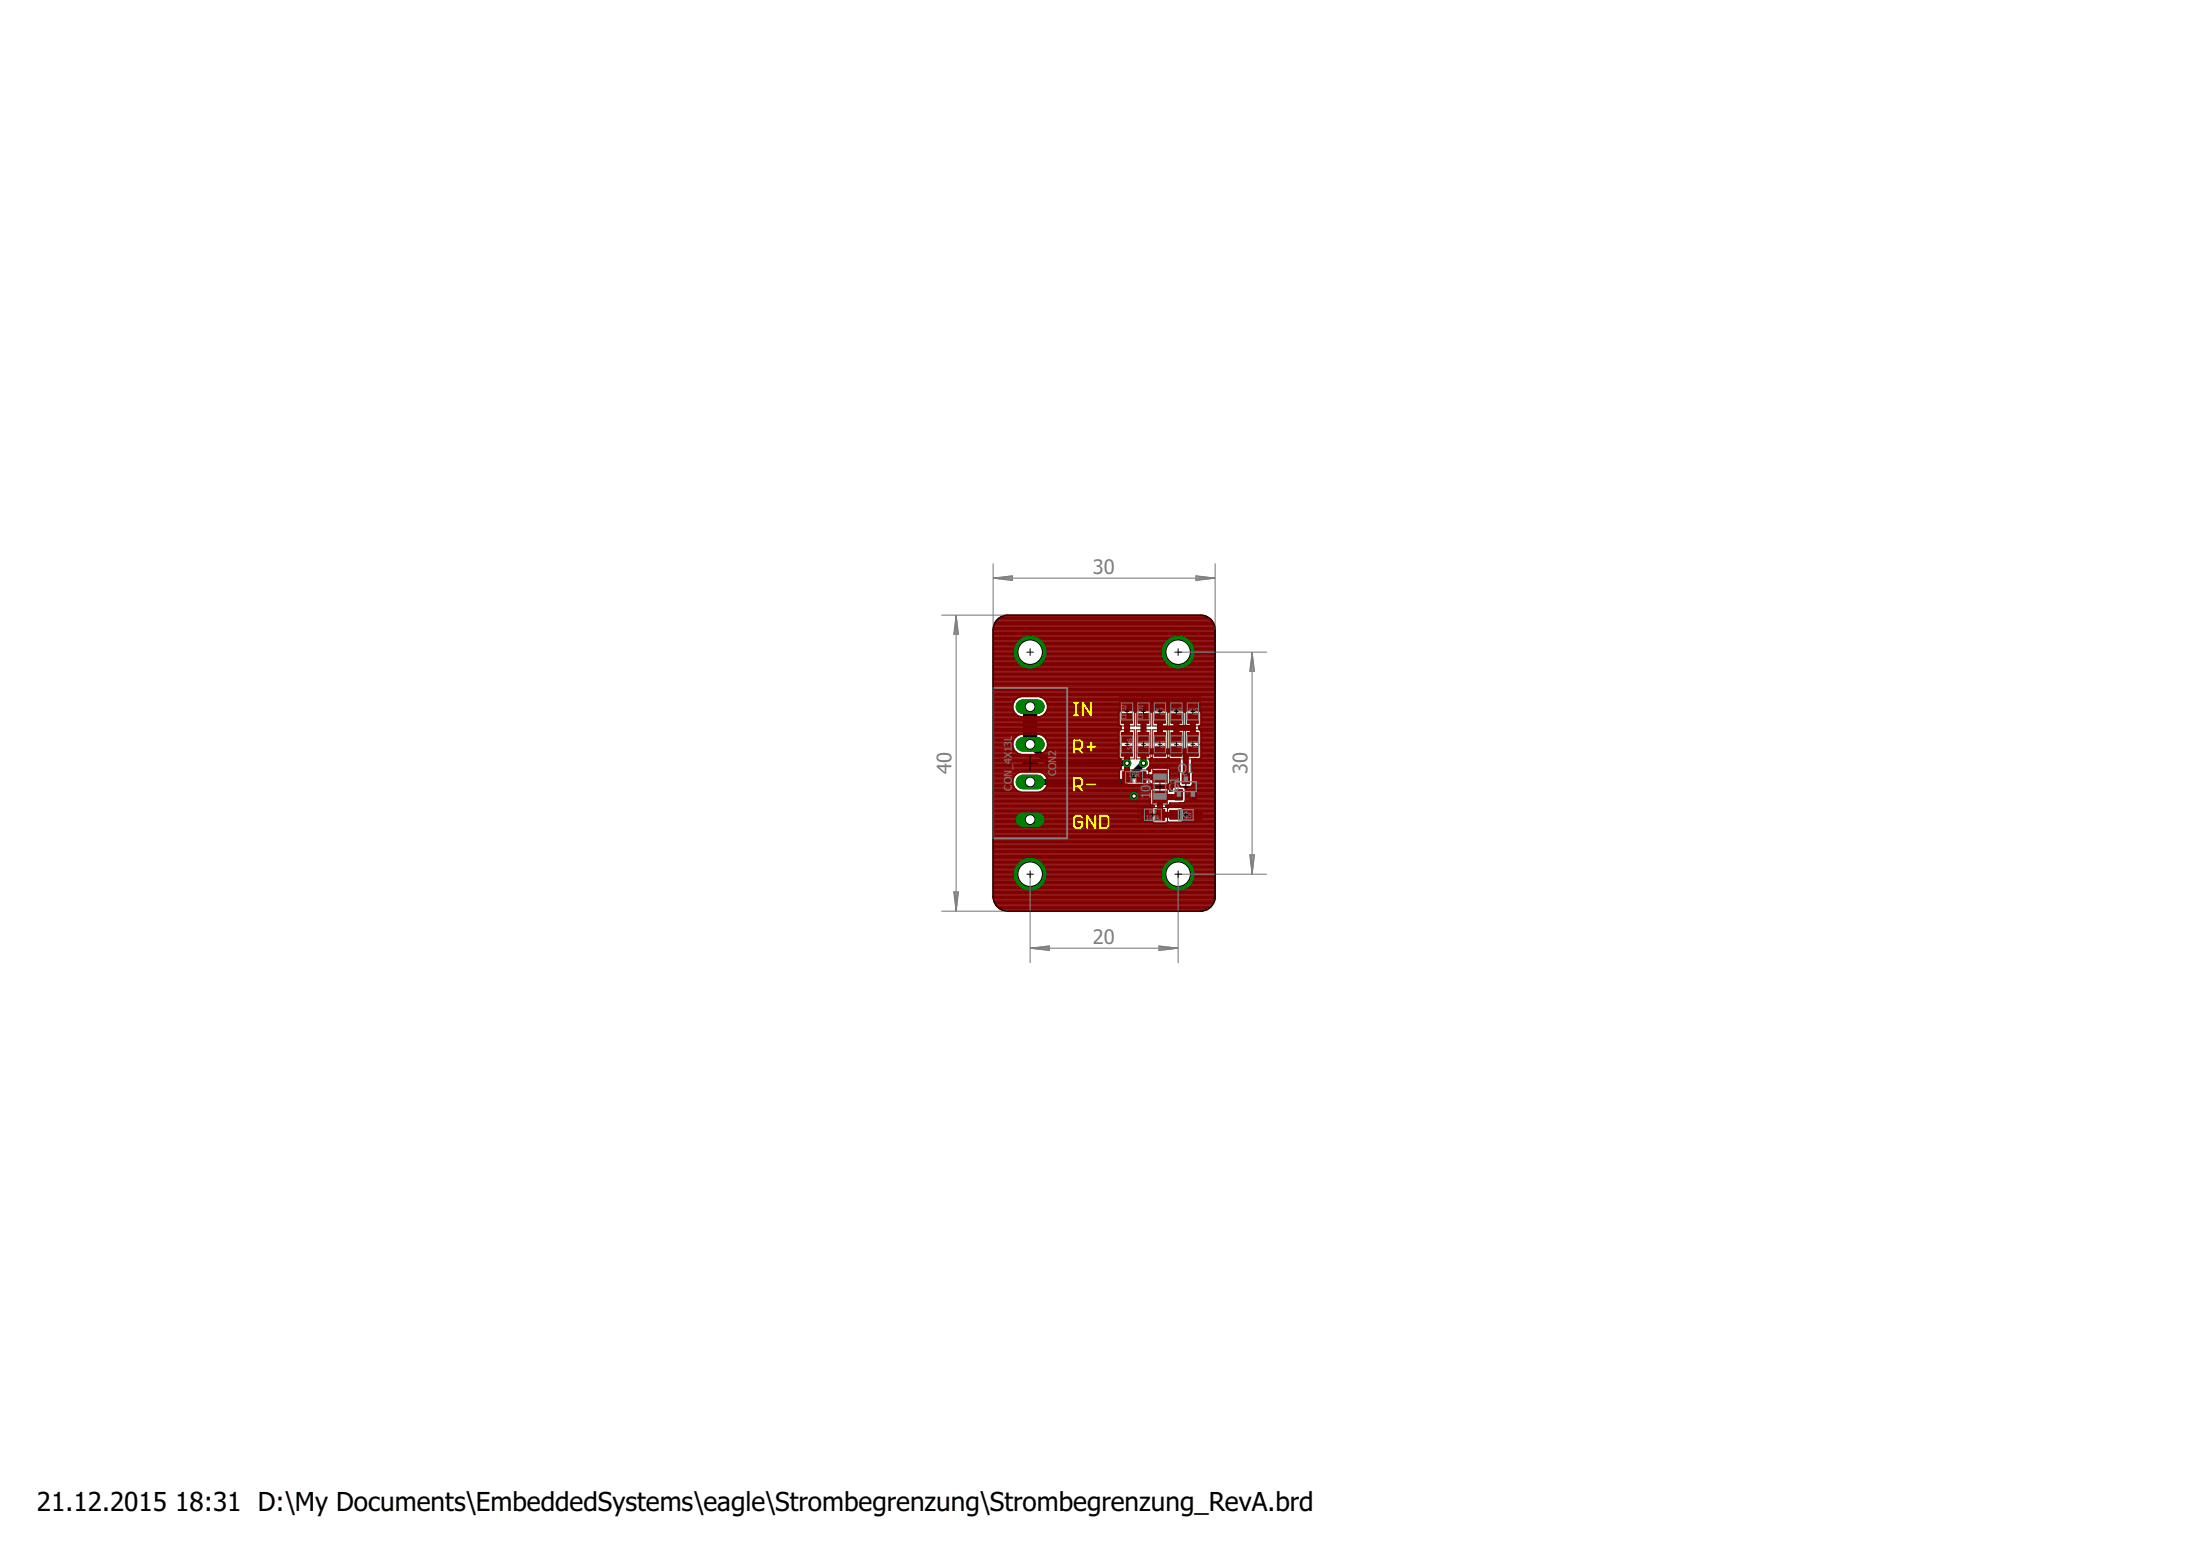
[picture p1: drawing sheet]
<svg xmlns="http://www.w3.org/2000/svg" width="297mm" height="210mm" viewBox="0 0 297 210" stroke-linecap="round" stroke-linejoin="round" font-family="sans-serif">
<path d="M139.1 100.5l2.5 2.5h10.6M154.4 103l-2.6 2.6h-12.7" fill="none" stroke="#000080" stroke-width=".83"/>
<path d="M139.1 95.4v5.1" fill="none" stroke="#000080" stroke-width="1.9"/>
<path d="M138.1 95.4h2" fill="none" stroke="#008000" stroke-width="2"/>
<circle cx="139.1" cy="95.4" r=".66" fill="#fff" stroke="#000" stroke-width=".14"/>
<path d="M138.1 100.5h2" fill="none" stroke="#008000" stroke-width="2"/>
<circle cx="139.1" cy="100.5" r=".66" fill="#fff" stroke="#000" stroke-width=".14"/>
<path d="M138.1 105.6h2" fill="none" stroke="#008000" stroke-width="2"/>
<circle cx="139.1" cy="105.6" r=".66" fill="#fff" stroke="#000" stroke-width=".14"/>
<path d="M138.1 110.6h2" fill="none" stroke="#008000" stroke-width="2"/>
<circle cx="139.1" cy="110.6" r=".66" fill="#fff" stroke="#000" stroke-width=".14"/>
<circle cx="139.1" cy="88" r="2.16" fill="#008000" stroke="#008000" stroke-width=".14"/>
<circle cx="139.1" cy="88" r="1.65" fill="#fff" stroke="#000" stroke-width=".14"/>
<circle cx="139.1" cy="118" r="2.16" fill="#008000" stroke="#008000" stroke-width=".14"/>
<circle cx="139.1" cy="118" r="1.65" fill="#fff" stroke="#000" stroke-width=".14"/>
<circle cx="159.1" cy="88" r="2.16" fill="#008000" stroke="#008000" stroke-width=".14"/>
<circle cx="159.1" cy="88" r="1.65" fill="#fff" stroke="#000" stroke-width=".14"/>
<circle cx="159.1" cy="118" r="2.16" fill="#008000" stroke="#008000" stroke-width=".14"/>
<circle cx="159.1" cy="118" r="1.65" fill="#fff" stroke="#000" stroke-width=".14"/>
<circle cx="154.4" cy="103" r=".51" fill="#008000" stroke="#008000" stroke-width=".14"/>
<circle cx="154.4" cy="103" r=".3" fill="#fff" stroke="#000" stroke-width=".14"/>
<circle cx="152.2" cy="103" r=".51" fill="#008000" stroke="#008000" stroke-width=".14"/>
<circle cx="152.2" cy="103" r=".3" fill="#fff" stroke="#000" stroke-width=".14"/>
<circle cx="153.1" cy="107.5" r=".51" fill="#008000" stroke="#008000" stroke-width=".14"/>
<circle cx="153.1" cy="107.5" r=".3" fill="#fff" stroke="#000" stroke-width=".14"/>
<g fill="#800000" stroke="#800000" stroke-width=".14">
<path d="M159.6 104.4h1v1.4h-1z"/>
<path d="M160.5 106.6h1.1v1.4h-1.1z"/>
<path d="M158.6 106.6h1.1v1.4h-1.1z"/>
<path d="M153.4 104.2h1.3v1.5h-1.3z"/>
<path d="M151.5 104.2h1.3v1.5h-1.3z"/>
<path d="M153.6 96.3h1.5v1.3h-1.5z"/>
<path d="M153.6 94.4h1.5v1.3h-1.5z"/>
<path d="M151.4 96.3h1.5v1.3h-1.5z"/>
<path d="M151.4 94.4h1.5v1.3h-1.5z"/>
<path d="M155.7 104h1.8v1.6h-1.8z"/>
<path d="M155.7 106.8h1.8v1.6h-1.8z"/>
<path d="M160.3 98.9h1.5v1.3h-1.5z"/>
<path d="M160.3 100.8h1.5v1.3h-1.5z"/>
<path d="M158.1 98.9h1.5v1.3h-1.5z"/>
<path d="M158.1 100.8h1.5v1.3h-1.5z"/>
<path d="M155.9 98.9h1.5v1.3h-1.5z"/>
<path d="M155.9 100.8h1.5v1.3h-1.5z"/>
<path d="M160.3 94.4h1.5v1.3h-1.5z"/>
<path d="M160.3 96.3h1.5v1.3h-1.5z"/>
<path d="M158.1 94.4h1.5v1.3h-1.5z"/>
<path d="M158.1 96.3h1.5v1.3h-1.5z"/>
<path d="M155.9 94.4h1.5v1.3h-1.5z"/>
<path d="M155.9 96.3h1.5v1.3h-1.5z"/>
<path d="M153.6 98.9h1.5v1.3h-1.5z"/>
<path d="M153.6 100.8h1.5v1.3h-1.5z"/>
<path d="M151.4 98.9h1.5v1.3h-1.5z"/>
<path d="M151.4 100.8h1.5v1.3h-1.5z"/>
<path d="M154.1 109.2h1.3v1.5h-1.3z"/>
<path d="M156 109.2h1.3v1.5h-1.3z"/>
<path d="M157.9 109.4h1.5v1.2h-1.5z"/>
<path d="M160.8 109.4h1.5v1.2h-1.5z"/>
</g>
<path d="M156.6 98.3h2.2M152.2 104.9h.1M156.6 101.4h2.2M156.6 104.8l-.3 .1M159.2 107.3v.3" fill="none" stroke="#800000" stroke-width=".61"/>
<g fill="none" stroke="#800000" stroke-width=".83">
<path d="M152.2 97v2.5M152.2 95.1h8.9M154.4 97v2.5M156.6 97v2.5M158.8 98.3h2.3M158.8 97v2.5M161.1 97v2.5M152.2 101.4v3.5M154.1 104.9h2.2M156.6 110h2.1M156.6 110h.1M159.2 107.6h-2.6v2.4"/>
<path d="M160.1 101.4v3.7M161.1 101.4h-6.7v1.6"/>
</g>
<g fill="none" stroke="#800000" stroke-width=".21">
<path d="M134.1 95.9h2.7M134.1 96.8h16.9M134.1 100h2.7M134.1 99.8h2.8M134.1 99.6h2.9M134.1 99.5h3.1M134.1 99.3h3.3M134.1 99.1h3.7M134.1 99h16.9M134.1 98.8h16.9M134.1 98.6h17M134.1 98.3h17.3"/>
<path d="M134.1 98.1h17.3M134.1 98h17.1M134.1 97.8h16.9M134.1 97.6h16.9M134.1 97.5h16.9M134.1 97.3h16.9M134.1 97.1h16.9M134.1 96.9h16.9M134.1 96.6h3.3M134.1 96.4h3.1M134.1 96.3h2.9M134.1 96.1h2.8"/>
<path d="M134.1 95.8h2.7M134.1 95.6h2.6M134.1 95.4h2.6M134.1 95.3h2.6M134.1 95.1h2.7M134.1 94.9h2.7M134.1 94.8h2.8M134.1 94.6h2.9M134.1 94.4h3M134.1 94.3h3.2M134.1 94.1h3.6M134.1 93.9h30"/>
<path d="M134.1 93.7h30M134.1 93.6h30M134.1 93.4h30M134.1 93.2h30M134.1 93.1h30M134.1 92.9h30M134.1 92.7h30M134.1 92.6h30M134.1 92.4h30M134.1 92.2h30M134.1 92.1h30M134.1 91.9h30"/>
<path d="M134.1 91.7h30M134.1 91.6h30M134.1 91.4h30M134.1 91.2h30M134.1 91.1h30M134.1 90.9h30M134.1 90.7h30M134.1 90.6h30M134.1 90.4h30M134.1 90.2h30M134.1 90h30M134.1 89.9h30"/>
<path d="M134.1 89.7h30M134.1 89.6h30M134.1 89.4h30M134.1 89.2h30M134.1 89h30M134.1 88.9h30M134.1 88.7h30M134.1 88.5h30M134.1 88.4h30M134.1 88.2h30M134.1 88h30M134.1 87.9h30"/>
<path d="M134.1 87.7h30M134.1 87.5h30M134.1 87.4h30M134.1 87.2h30M134.1 87h30M134.1 86.8h30M134.1 86.7h30M134.1 86.5h30M134.1 86.4h30M134.1 86.2h30M134.1 86h30M134.1 85.9h30"/>
<path d="M134.1 85.7h30M134.1 85.5h30M134.1 85.3h30M134.1 85.2h30M134.1 85h30M134.1 84.8h30M134.1 84.7h29.9M134.2 84.5h29.8M134.2 84.3h29.7M134.3 84.2h29.6M134.4 84h29.4M134.5 83.9l-.3 .5-.1 .6v36.3"/>
<path d="M134.5 83.9l.4-.5a1.75 1.75 0 0 1 1.2-.4h26a1.91 1.91 0 0 1 1.6 .9M134.5 83.8h29.2M134.6 83.7h28.9M134.8 83.5h28.5M135 83.3h28.1M135.4 83.2h27.4M136.9 99.7l.4-.4 .5-.2h2.5a1.4 1.4 0 0 1 1.2 1.4 1.4 1.4 0 0 1-1.2 1.4h-2.5a1.4 1.4 0 0 1-.9-2.2zM137.3 94.2l.5-.2h2.5l.5 .2M137.3 94.2a1.4 1.4 0 0 0-.6 1.5 1.4 1.4 0 0 0 1.1 1.1M140.4 99.1h10.6M140.5 94.1h23.6M140.7 96.6h10.3"/>
<path d="M140.8 99.3h10.2M140.8 94.2a1.4 1.4 0 0 1 .6 1.5 1.4 1.4 0 0 1-1.1 1.1M140.9 94.3h23.2M141 96.4h10M141 99.5h10M141 94.4h23.1M141.1 96.3h9.9M141.2 99.6h9.8M141.2 94.6h22.9M141.3 99.8h9.7M141.3 96.1h9.8M141.3 94.8h22.8"/>
<path d="M141.3 95.9h22.8M141.3 100h9.7M141.4 94.9h22.7M141.4 95.8h22.7M141.4 95.1h22.7M141.4 95.6h22.7M141.4 95.4h22.7M141.4 95.3h22.7M151 97.8l.4 .2v.5l-17.3-.1M151.3 95.9l-.3 .3v1.6M151.3 98.5l-.3 .2v1.6M153.1 95.9l.2 .2 .2-.2"/>
<path d="M153.3 96.1h.1M155.3 95.9l.2 .2 .2-.2M155.5 96.1h.1M157.5 95.9l.2 .2 .2-.2M157.7 96.1h.1M159.7 95.9l.3 .2 .1-.2M159.9 96.1h.1M161.9 98.3h2.2M161.9 98.1h2.2M162 95.9l.2 .3v1.6M162 98.5l.2 .2v1.6M162.1 98h2"/>
<path d="M162.1 98.6h2M162.1 96.1h2M162.2 97.8l-.3 .2v.5l2.2-.1M162.2 96.8h1.9M162.2 100h1.9M162.2 99.8h1.9M162.2 99.6h1.9M162.2 99.5h1.9M162.2 99.3h1.9M162.2 99.1h1.9M162.2 99h1.9M162.2 98.8h1.9"/>
<path d="M162.2 97.8h1.9M162.2 97.6h1.9M162.2 97.5h1.9M162.2 97.3h1.9M162.2 97.1h1.9M162.2 96.9h1.9M162.2 96.6h1.9M162.2 96.4h1.9M162.2 96.3h1.9M163.7 83.9a1.75 1.75 0 0 1 .4 1.1l-.1 36.3M134.1 108.4h21.2M134.1 106.2h2.8"/>
<path d="M134.1 102.5h17.3l-.1 .3M134.1 104.2h17M134.1 120h30M134.1 119.8h30M134.1 119.6h30M134.1 119.5h30M134.1 119.3h30M134.1 119.1h30M134.1 119h30M134.1 118.8h30M134.1 118.6h30M134.1 118.5h30"/>
<path d="M134.1 118.3h30M134.1 118.1h30M134.1 118h30M134.1 117.8h30M134.1 117.6h30M134.1 117.5h30M134.1 117.3h30M134.1 117.1h30M134.1 116.9h30M134.1 116.8h30M134.1 116.6h30M134.1 116.4h30"/>
<path d="M134.1 116.3h30M134.1 116.1h30M134.1 115.9h30M134.1 115.8h30M134.1 115.6h30M134.1 115.4h30M134.1 115.3h30M134.1 115.1h30M134.1 114.9h30M134.1 114.8h30M134.1 114.6h30M134.1 114.4h30"/>
<path d="M134.1 114.3h30M134.1 114.1h30M134.1 113.9h30M134.1 113.7h30M134.1 113.6h30M134.1 113.4h30M134.1 113.2h30M134.1 113.1h30M134.1 112.9h30M134.1 112.8h30M134.1 112.6h30M134.1 112.4h30"/>
<path d="M134.1 112.2h30M134.1 112.1h30M134.1 111.9h30M134.1 111.7h30M134.1 111.6h30M134.1 111.4h30M134.1 111.2h30M134.1 111.1h21.6M134.1 110.9h21.5M134.1 110.7h21.5M134.1 110.6h21.5M134.1 110.4h21.5"/>
<path d="M134.1 110.2h21.5M134.1 110h21.5M134.1 109.9h21.5M134.1 109.7h21.5M134.1 109.6h21.5M134.1 109.4h21.5M134.1 109.2h21.5M134.1 109.1h21.5M134.1 108.9h21.7M134.1 108.7h21.4M134.1 108.5h21.2M134.1 108.2h21.2"/>
<path d="M134.1 108h21.2M134.1 107.9h21.2M134.1 107.7h21.2M134.1 107.5h21.2M134.1 107.4h21.2M134.1 107.2h21.2M134.1 107h21.2M134.1 106.9h3.6M134.1 106.7h3.2M134.1 106.5h3M134.1 106.4h2.9M134.1 106h2.7"/>
<path d="M134.1 105.9h2.7M134.1 105.7h2.6M134.1 105.5h2.6M134.1 105.3h2.6M134.1 105.2h2.7M134.1 105h2.7M134.1 104.8h2.8M134.1 104.7h3M134.1 104.5h3.1M134.1 104.3h3.4M134.1 104h17M134.1 103.8h17.2"/>
<path d="M134.1 103.7h17.3M134.1 103.5h17.3M134.1 103.3h17.2M134.1 103.2h17.2M134.1 103h17.2M134.1 102.8h17.2M134.1 102.7h17.2M134.1 102.3h17M134.1 102.2h16.9M134.1 102h16.9M134.1 101.8h3.7M134.1 101.6h3.3"/>
<path d="M134.1 101.5h3.1M134.1 101.3h2.9M134.1 101.2h2.8M134.1 101h2.7M134.1 100.8h2.7M134.1 100.6h2.6M134.1 100.5h2.6M134.1 100.3h2.6M134.1 100.1h2.7M137.8 104.2a1.4 1.4 0 0 0-1.1 1.4 1.4 1.4 0 0 0 1.1 1.3h2.5a1.4 1.4 0 0 0 1.2-1.3 1.4 1.4 0 0 0-1.2-1.4M140.4 101.8h10.6M140.5 106.9h14.8"/>
<path d="M140.7 104.3h10.4M140.8 101.6h10.2M140.9 106.7h14.4M141 104.5h10.1M141 101.5h10M141 106.5h14.4M141.1 104.7h10M141.2 101.3h9.8M141.2 106.4h17.1M141.2 104.8h9.9M141.3 101.2h9.7M141.3 106.2h22.8"/>
<path d="M141.3 105h9.8M141.4 106h9.9M141.4 101h9.6M141.4 105.2h9.7M141.4 105.9h9.8M141.4 100.8h9.6M141.4 100.1h9.6M141.4 105.7h9.7M141.4 105.5h9.7M141.4 105.3h9.7M141.4 100.6h9.6M141.4 100.5h9.8"/>
<path d="M141.4 100.3h9.6M151 100.3l.2 .2M151.2 100.5l-.2 .1v1.6l.3 .3M151.3 102.8l.1 1M151.4 103.8h.1M151.4 103.8l-.3 .2M153 106h.2M154.9 103.8l.2 .2M154.9 103.8h.1M154.9 106h4.4M155 103.8h.3M155 103.7h.5"/>
<path d="M155.1 105.9h.3M155.1 104h.2M155.2 103.5h4.1M155.2 103.3h4.1M155.2 102.7h4.1M155.3 102.8l-.1-.3h4.1l-.1 3.5 .2 .2M155.3 102.8v.4l-.1 .3-.3 .3M155.3 103.2h4M155.3 103h4M155.3 102.8h4M155.3 108.5l.3 .3h.2M155.3 103.8v.3h-.2v-.1"/>
<path d="M155.3 102.5l.2-.2 .2 .2M155.3 103.8l.3-.2h2.1l.2 .2M155.5 102.3h.1M155.8 108.8h.1M155.8 108.8l-.2 .3v1.8l.2 .2h1.6l.3-.2v.1h1.9l.2-.2v-1.6M157.4 108.8h.1M157.4 108.8l.3 .3v-.1h1.9l.2 .2M157.5 108.9h6.6M157.5 111.1h6.6M157.5 102.5l.2-.2 .2 .2M157.6 109.1h.1M157.7 102.3h.1"/>
<path d="M157.8 108.7h6.3M157.8 103.7h1.5M157.8 106.5h.5M157.8 105.9h1.4M157.9 108.5l-.2 .3h-.3M157.9 103.8v1.9l-.2 .3h-2.1l-.3-.3h-.2l-.2 .4h-1.6l-.2-.2-.1 .2h-1.6l-.3-.3v-1.8M157.9 104.2h1.4M157.9 108.5h6.2M157.9 106.7h.4M157.9 105.7h1.3M157.9 105.5h1.3M157.9 105.3h1.3"/>
<path d="M157.9 105.2h1.3M157.9 105h1.3M157.9 104.8h1.3M157.9 104.7h1.3M157.9 104.5h1.3M157.9 104.3h1.3M157.9 104h1.4M157.9 103.8h1.4M158.5 106.2l-.2 .2v.4h-.4v-.2l-.2-.2h-2.1l-.3 .2v1.9M159.3 108.4h.1M159.6 109.1h4.5M159.7 110.9h4.4"/>
<path d="M159.8 109.2h4.3M159.8 110.7h4.3M159.8 110.6h4.3M159.8 110.4h4.3M159.8 110.2h4.3M159.8 110h4.3M159.8 109.9h4.3M159.8 109.7h4.3M159.8 109.6h4.3M159.8 109.4h4.3M159.8 106.2l.3 .2v1.7l-.3 .3M160 108.2h4.1"/>
<path d="M160 106.4h4.1M160.1 108h4M160.1 107.9h4M160.1 107.7h4M160.1 107.5h4M160.1 107.4h4M160.1 107.2h4M160.1 107h4M160.1 106.9h4M160.1 106.7h4M160.1 106.5h4M160.9 104h3.2"/>
<path d="M160.9 103.8h3.2M160.9 103.7h3.2M160.9 103.5h3.2M160.9 103.3h3.2M160.9 103.2h3.2M160.9 103h3.2M160.9 102.8h3.2M160.9 102.7h3.2M160.9 106h3.2M161 104.2h3.1M161 105.9h3.1M161 105.7h3.1"/>
<path d="M161 105.5h3.1M161 105.3h3.1M161 105.2h3.1M161 105h3.1M161 104.8h3.1M161 104.7h3.1M161 104.5h3.1M161 104.3h3.1M162.1 100.5l.1 .1v1.6l-.2 .3M162.1 100.5h2M162.1 102.3h2M162.2 100.3l-.1 .2"/>
<path d="M162.2 102.2h1.9M162.2 102h1.9M162.2 101.8h1.9M162.2 101.6h1.9M162.2 101.5h1.9M162.2 101.3h1.9M162.2 101.2h1.9M162.2 101h1.9M162.2 100.8h1.9M162.2 100.6h1.9M162.2 100.3h1.9M162.2 100.1h1.9"/>
<path d="M164.1 108.4h-6.2v.1M164.1 102.5h-3.2l.1 3.5-.2 .2M134.1 121h30M134.1 120.8h30M134.1 120.6h30M134.1 120.5h30M134.1 120.3h30M134.1 120.1h30M134.1 121.3l.4 .9M134.1 121.3h29.9M134.1 121.2h30M134.2 121.5h29.8"/>
<path d="M134.2 121.6h29.8M134.3 121.8h29.6M134.4 122h29.4M134.5 122.2h29.2M134.6 122.3h29M134.8 122.5h28.6M135 122.7h28.2M135.3 122.8h27.6M164 121.3a1.99 1.99 0 0 1-1.9 1.7h-26.3a2 2 0 0 1-1.3-.8"/>
</g>
<path d="M138.1 95.4h2" fill="none" stroke="#008000" stroke-width="2"/>
<circle cx="139.1" cy="95.4" r=".66" fill="#fff" stroke="#000" stroke-width=".14"/>
<path d="M138.1 100.5h2" fill="none" stroke="#008000" stroke-width="2"/>
<circle cx="139.1" cy="100.5" r=".66" fill="#fff" stroke="#000" stroke-width=".14"/>
<path d="M138.1 105.6h2" fill="none" stroke="#008000" stroke-width="2"/>
<circle cx="139.1" cy="105.6" r=".66" fill="#fff" stroke="#000" stroke-width=".14"/>
<path d="M138.1 110.6h2" fill="none" stroke="#008000" stroke-width="2"/>
<circle cx="139.1" cy="110.6" r=".66" fill="#fff" stroke="#000" stroke-width=".14"/>
<circle cx="139.1" cy="88" r="2.16" fill="#008000" stroke="#008000" stroke-width=".14"/>
<circle cx="139.1" cy="88" r="1.65" fill="#fff" stroke="#000" stroke-width=".14"/>
<circle cx="139.1" cy="118" r="2.16" fill="#008000" stroke="#008000" stroke-width=".14"/>
<circle cx="139.1" cy="118" r="1.65" fill="#fff" stroke="#000" stroke-width=".14"/>
<circle cx="159.1" cy="88" r="2.16" fill="#008000" stroke="#008000" stroke-width=".14"/>
<circle cx="159.1" cy="88" r="1.65" fill="#fff" stroke="#000" stroke-width=".14"/>
<circle cx="159.1" cy="118" r="2.16" fill="#008000" stroke="#008000" stroke-width=".14"/>
<circle cx="159.1" cy="118" r="1.65" fill="#fff" stroke="#000" stroke-width=".14"/>
<circle cx="154.4" cy="103" r=".51" fill="#008000" stroke="#008000" stroke-width=".14"/>
<circle cx="154.4" cy="103" r=".3" fill="#fff" stroke="#000" stroke-width=".14"/>
<circle cx="152.2" cy="103" r=".51" fill="#008000" stroke="#008000" stroke-width=".14"/>
<circle cx="152.2" cy="103" r=".3" fill="#fff" stroke="#000" stroke-width=".14"/>
<circle cx="153.1" cy="107.5" r=".51" fill="#008000" stroke="#008000" stroke-width=".14"/>
<circle cx="153.1" cy="107.5" r=".3" fill="#fff" stroke="#000" stroke-width=".14"/>
<g fill="none" stroke="#800000" stroke-width=".14">
<path d="M151.2 94.1h2v3.9h-2zM151.2 98.5h2v3.9h-2zM153.4 94.1h2v3.9h-2zM153.4 98.5h2v3.9h-2zM155.6 94.1h2v3.9h-2zM155.6 98.5h2v3.9h-2zM157.9 94.1h1.9v3.9h-1.9zM157.9 98.5h1.9v3.9h-1.9zM160.1 94.1h2v3.9h-2zM160.1 98.5h2v3.9h-2zM151.2 103.9h3.9v2h-3.9zM153.7 109h3.9v2h-3.9z"/>
<path d="M155.6 103.7h2v4.9h-2z"/>
</g>
<path d="M158.7 105.5h2.8v1.3h-2.8zM159.1 109.3h2v1.4h-2zM159.6 110l.6-.4v.8z" fill="none" stroke="#808080" stroke-width=".17"/>
<path d="M134.1 92.9h10v20.3h-10z" fill="none" stroke="#808080" stroke-width=".25"/>
<g fill="#808080" stroke="#808080" stroke-width=".14">
<path d="M159.9 104.9h.4v.6h-.4z"/>
<path d="M160.8 106.9h.5v.6h-.5z"/>
<path d="M158.9 106.9h.5v.6h-.5z"/>
<path d="M155.8 104.5h1.7v.7h-1.7z"/>
<path d="M155.8 107.1h1.7v.8h-1.7z"/>
<path d="M159.4 109.3h.2v1.4h-.2z"/>
</g>
<g fill="none" stroke="#808080" stroke-width=".14">
<path d="M151.4 94.9h1.5v2.3h-1.5zM151.4 99.3h1.5v2.3h-1.5zM153.6 94.9h1.6v2.3h-1.6zM153.6 99.3h1.6v2.3h-1.6zM155.9 94.9h1.5v2.3h-1.5zM155.9 99.3h1.5v2.3h-1.5zM158.1 94.9h1.5v2.3h-1.5zM158.1 99.3h1.5v2.3h-1.5zM160.3 94.9h1.5v2.3h-1.5zM160.3 99.3h1.5v2.3h-1.5zM152 104.2h2.3v1.5h-2.3zM154.5 109.2h2.3v1.5h-2.3z"/>
<path d="M155.8 105.2v1.9M157.4 105.2v1.9"/>
</g>
<g fill="none" stroke="#808080" stroke-width=".15">
<path d="M134.1 76.1v8.9M134.2 78h29.8M134.2 78l2.5-.3v.7zM134.2 78l2.5 .2M134.2 78l2.5 .3M136.7 77.9l-2.5 .1M136.7 77.8l-2.5 .2M161.5 77.7l2.5 .3-2.5 .4zM161.5 77.9l2.5 .1M161.5 77.8l2.5 .2M164 78l-2.5 .2M164 78l-2.5 .3"/>
<path d="M164.1 76.1v8.9M127.1 83h9M129.1 83.1v39.8M129.1 83.1l.3 2.5h-.6zM129.1 83.1l-.1 2.5M129.1 83.1l.1 2.5M129.1 83.1l-.3 2.5M129.1 83.1l.2 2.5M159.1 88h11.9M169.1 88.1v29.8M169.1 88.1l.3 2.5h-.7zM169.1 88.1l-.2 2.5"/>
<path d="M169.1 88.1l.1 2.5M169.1 88.1l-.3 2.5M169.1 88.1l.2 2.5M139.1 118v11.9M168.7 115.4h.7l-.3 2.5zM168.8 115.4l.3 2.5M168.9 115.4l.2 2.5M169.2 115.4l-.1 2.5M169.3 115.4l-.2 2.5M171 118h-11.9v11.9M127.1 123h9M128.8 120.4h.6l-.3 2.5z"/>
<path d="M128.8 120.4l.3 2.5M129 120.4l.1 2.5M129.2 120.4l-.1 2.5M129.3 120.4l-.2 2.5M139.1 128h19.9M139.1 128l2.6-.3v.6zM139.1 128l2.6 .1M139.1 128l2.6 .2M141.7 127.9l-2.6 .1M141.7 127.7l-2.6 .3M156.5 127.7l2.5 .3-2.5 .3zM156.5 127.9l2.5 .1"/>
<path d="M156.5 127.7l2.5 .3M159 128l-2.5 .1M159 128l-2.5 .2"/>
</g>
<g fill="none" stroke="#000" stroke-width=".14">
<path d="M134.7 83.6a1.96 1.96 0 0 1 1.4-.6h26a1.95 1.95 0 0 1 2 2v36a1.99 1.99 0 0 1-2 2h-26a2.02 2.02 0 0 1-2-2v-36a1.96 1.96 0 0 1 .6-1.4zM138.6 88h.9M139.1 87.6v.9M151.9 96h.5M152.2 95.8v.5M154.1 96h.5M154.4 95.8v.5M156.4 96h.5M156.6 95.8v.5M158.6 96h.5M158.6 88h.9M158.8 95.8v.5"/>
<path d="M159.1 87.6v.9M160.8 96h.5M161.1 95.8v.5M138.1 103h2M138.6 118h.9M139.1 102v2M139.1 117.6v.8M151.9 100.5h.5M152.2 100.2v.5M152.9 104.9h.5M153.1 104.7v.5M154.1 100.5h.5"/>
<path d="M154.4 100.2v.5M155.4 110h.5M155.7 109.7v.5M156.1 106.2h1M156.4 100.5h.5M156.6 100.2v.5M156.6 105.7v1M158.6 100.5h.5M158.6 118h.9M158.8 100.2v.5M159.1 117.6v.8M159.8 106.2h.6"/>
<path d="M159.9 110h.5M160.1 105.9v.6M160.1 109.7v.5M160.8 100.5h.5M161.1 100.2v.5"/>
</g>
<g fill="none" stroke="#ff0" stroke-width=".25">
<path d="M145 96.6h.6M145 94.9h.6M145.3 94.9v1.7M147.3 94.9v1.7l-1.1-1.7v1.7M145 101.1h.8l.3-.3v-.6l-.3-.3h-.8v1.7M145 106.2h.8l.3-.3v-.6l-.3-.3h-.8v1.7M145.6 101.1l.5 .5M145.6 106.2l.5 .5M146.1 110.4l-.3-.3h-.5l-.3 .3v1.1l.3 .3h.5l.3-.3v-.6h-.5M146.8 100.8h1.1M146.8 105.9h1.1M147.3 100.2v1.1"/>
<path d="M147.9 110.1v1.7l-1.1-1.7v1.7M148.5 110.1h.9l.3 .3v1.1l-.3 .3h-.9z"/>
</g>
<g font-size="3.5">
<text x="5" y="203.9">21.12.2015</text>
<text x="23.7" y="203.9">18:31 D:\My Documents\EmbeddedSystems\eagle\Strombegrenzung\Strombegrenzung_RevA.brd</text>
</g>
<g font-size="2.7" fill="#808080">
<text x="147.6" y="77.4">30</text>
<text x="128.5" y="104.5" transform="rotate(-90 128.5 104.5)">40</text>
<text x="168.5" y="104.5" transform="rotate(-90 168.5 104.5)">30</text>
<text x="147.6" y="127.4">20</text>
</g>
<g font-size="1.8" fill="#808080">
<text x="155.3" y="107.9" transform="rotate(-90 155.3 107.9)">10</text>
<text x="155.3" y="105.9" transform="rotate(-90 155.3 105.9)">u</text>
<text x="159" y="104.3">Q</text>
<text x="159.2" y="106.9" transform="rotate(-90 159.2 106.9)">C</text>
<text x="159.2" y="105.9" transform="rotate(-90 159.2 105.9)">1</text>
<text x="160.3" y="104.3">1</text>
</g>
<g font-size="1.4" fill="#808080">
<text x="136.6" y="101.6" transform="rotate(-90 136.6 101.6)">1</text>
<text x="136.6" y="100.8" transform="rotate(-90 136.6 100.8)">3</text>
<text x="136.6" y="100" transform="rotate(-90 136.6 100)">L</text>
<text x="136.6" y="106.7" transform="rotate(-90 136.6 106.7)">C</text>
<text x="136.6" y="105.9" transform="rotate(-90 136.6 105.9)">O</text>
<text x="136.6" y="104.9" transform="rotate(-90 136.6 104.9)">N</text>
<text x="136.6" y="103.9" transform="rotate(-90 136.6 103.9)">_</text>
<text x="136.6" y="103.2" transform="rotate(-90 136.6 103.2)">4</text>
<text x="136.6" y="102.4" transform="rotate(-90 136.6 102.4)">X</text>
<text x="142.6" y="104.8" transform="rotate(-90 142.6 104.8)">C</text>
<text x="142.6" y="104" transform="rotate(-90 142.6 104)">O</text>
<text x="142.6" y="103" transform="rotate(-90 142.6 103)">N</text>
<text x="142.6" y="102" transform="rotate(-90 142.6 102)">2</text>
</g>
<g font-size=".9" fill="#808080">
<text x="152.1" y="95.5" transform="rotate(-90 152.1 95.5)">2</text>
<text x="154.3" y="95.5" transform="rotate(-90 154.3 95.5)">1</text>
<text x="152.1" y="97" transform="rotate(-90 152.1 97)">LED</text>
<text x="152.9" y="101.2" transform="rotate(-90 152.9 101.2)">5K6</text>
<text x="154.3" y="100.9" transform="rotate(-90 154.3 100.9)">1k</text>
<text x="154.3" y="97" transform="rotate(-90 154.3 97)">LED</text>
<text x="155.1" y="101" transform="rotate(-90 155.1 101)">R8</text>
<text x="156.6" y="100.9" transform="rotate(-90 156.6 100.9)">1k</text>
<text x="156.6" y="96.5" transform="rotate(-90 156.6 96.5)">1k</text>
<text x="157.3" y="101" transform="rotate(-90 157.3 101)">R4</text>
<text x="157.3" y="96.6" transform="rotate(-90 157.3 96.6)">R7</text>
<text x="158.8" y="100.9" transform="rotate(-90 158.8 100.9)">1k</text>
<text x="158.8" y="96.5" transform="rotate(-90 158.8 96.5)">1k</text>
<text x="159.5" y="101" transform="rotate(-90 159.5 101)">R3</text>
<text x="159.5" y="96.6" transform="rotate(-90 159.5 96.6)">R6</text>
<text x="161" y="100.9" transform="rotate(-90 161 100.9)">1k</text>
<text x="161" y="96.5" transform="rotate(-90 161 96.5)">1k</text>
<text x="161.8" y="101" transform="rotate(-90 161.8 101)">R2</text>
<text x="161.8" y="96.6" transform="rotate(-90 161.8 96.6)">R5</text>
<text x="152.4" y="104.9">10R</text>
<text x="152.6" y="105.6">R1</text>
<text x="154.7" y="110.7">100k</text>
<text x="155.2" y="109.9">R9</text>
</g>
<g font-size=".7" fill="#808080">
<text x="160.9" y="110.4" transform="rotate(-90 160.9 110.4)">D</text>
<text x="160.9" y="109.9" transform="rotate(-90 160.9 109.9)">1</text>
</g>
</svg>
